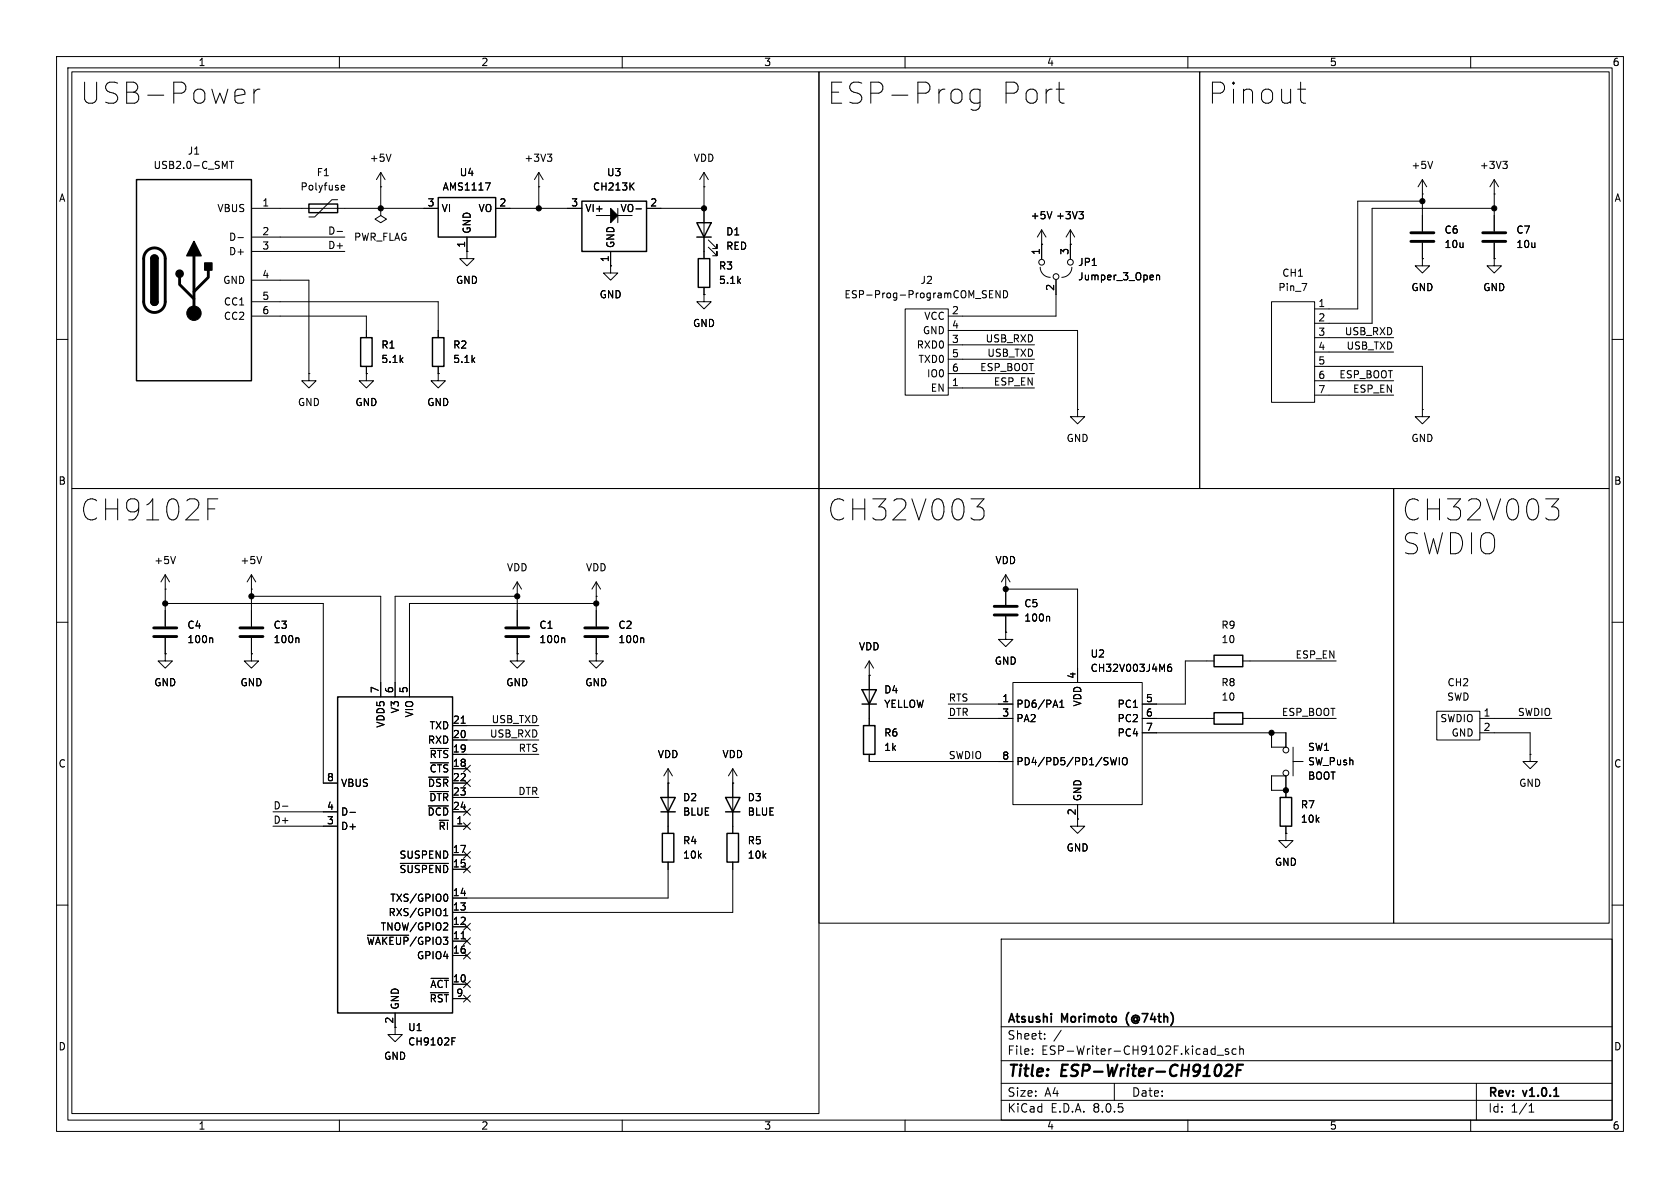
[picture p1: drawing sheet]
<svg xmlns="http://www.w3.org/2000/svg" width="297mm" height="210mm" viewBox="0 0 297 210" stroke-linecap="round" stroke-linejoin="round" font-family="sans-serif">
<g fill="none" stroke="#000" stroke-width=".18">
<path d="M10 10h277v190h-277zM12 12h273v186h-273zM12.7 12.7h132.1v73.7h-132.1zM42.8 15.8l.3 .1 .2 .7-1.8 .4M43.1 18.1l-.3 .1M44.9 15.8v2.4M46 15.8a.95 .95 0 0 0-1.1 .7M60 10v2M110 10v2M144.8 12.7h67.3v73.7h-67.3zM160 10v2M173.3 15.8v3a1.01 1.01 0 0 1-1.6 .5"/>
<path d="M173.3 15.9l-.4-.1h-.7l-.5 .3-.2 .4v1l.3 .6 .4 .1h.7l.4-.1M186.7 15.8h1.4M187.8 18.2h.3M210 10v2M212.1 12.7h72.4v73.7h-72.4zM229.4 15.8h1.4M229.9 14.5v3.2l.2 .4 .7 .1M260 10v2M40.6 28.5h.7M40.9 28.5v1.3M44.4 36.8h33.1M59.7 35.3h-1l-3.1 3.1h-1"/>
<path d="M60.3 33.4l.2 .2 .4-.1M60.3 32.9l.2-.1h.2l.2 .1v.2l-.6 .1M67.3 33h.1M67.3 36.8v1.3l1 .6-1 .7-1-.7 1-.6M67.3 36.8h.1M67.3 30.5v6.3M67.3 30.5l-.8 1.3M67.3 30.5l.8 1.3M69.1 27.2l-.4 1.3M85.8 32.3h.9l-.6 1.3M87.6 36.8h15.3M95.2 33h.1"/>
<path d="M95.2 30.5l-.7 1.3M95.2 30.5v6.3M95.2 30.5l.8 1.3M96.8 27.2h.7l-.4 .5M97.3 27.7l.2 .3v.3l-.2 .2M105.4 38.1h6.4M109.2 36.8v2.6M111.5 32.9l.6 .7M112.1 32.3l-.7 .8M112.4 36.9h1M114.3 36.8h10.2M124.5 33h.1"/>
<path d="M124.5 30.5v15.2M124.5 30.5l-.8 1.3M124.5 30.5l.7 1.3M186 37.4l-.5 1.3M190.7 37.4h.8l-.4 .5M191.3 37.9l.2 .2v.3l-.2 .3M251.5 34.3h.1M251.5 31.8v9.1M251.5 31.8l-.8 1.2M251.5 31.8l.7 1.2M251.5 35.6h-11.5v19h-7.6M253.3 28.5l-.4 1.3"/>
<path d="M264.2 34.3h.1M264.2 36.8h-21.6v20.4h-10.2M264.2 31.8l-.8 1.2M264.2 31.8v9.1M264.2 31.8l.7 1.2M265.7 28.5h.8l-.5 .5M266.2 29l.3 .2v.3l-.3 .3M10 60h2M42.1 42h.9M44.4 53.3h33.1v6.4M44.4 41.9h16.6M44.4 44.5h16.6"/>
<path d="M44.4 49.5h10.2v16.5M44.4 55.9h20.4v3.8M59.6 40.9h1M82.5 44.5v1.2h1.3l-1.3 1.3-1.2-1.3h1.2M82.5 44.5h.1M82.5 41.9v2.6M107.9 47v1.3h1.3l-1.3 1.2-1.2-1.2h1.2M107.9 47h.1M107.9 44.5v2.5M124.5 52.1v1.2h1.2l-1.2 1.3-1.3-1.3h1.3M124.5 52.1h.1M124.5 50.8v1.3"/>
<path d="M125.2 43.7l1.5 1.5v-.7v.7h-.7M125.2 42.4l1.5 1.5v-.7v.7h-.7M160 54.6h7.6v15.3h-7.6zM167.6 58.4h22.9v14M174.9 52h.5M174.9 52.6h.6M174.9 51.4h.6M176.8 51.4v1.2l-.7-1.2v1.2M177.4 51.4a.64 .64 0 0 1 .7 .6 .64 .64 0 0 1-.7 .6zM183.9 47.2a1.78 1.78 0 0 0 1.8 1.8M184.1 43.2h.1M184.1 40.6l-.7 1.3"/>
<path d="M184.1 40.6v5.1M184.1 40.6l.8 1.3M186.7 49.5v6.4h-19.1M189.2 43.2h.1M189.2 40.6l-.7 1.3M189.2 40.6v5.1M189.2 40.6l.8 1.3M189.5 47.2a1.79 1.79 0 0 1-1.8 1.8M204.5 48.6v.9M204.5 48.7l.1-.1 .3 .1 .1 .8M224.8 53.3h7.6v17.8h-7.6zM230.2 50.1h.8l-.5 1.3"/>
<path d="M232.4 59.7h14M251.5 45.7v1.3h1.2l-1.2 1.3-1.3-1.3h1.3M251.5 45.7h.1M251.5 42.9v2.8M264.2 45.7v1.3h1.2l-1.2 1.3-1.3-1.3h1.3M264.2 45.7h.1M264.2 42.9v2.8M285 60h2M54.6 66v1.3h1.3l-1.3 1.3-1.3-1.3h1.3M54.6 66h.1M64.8 66v1.3h1.2l-1.2 1.3-1.3-1.3h1.3M64.8 66h.1"/>
<path d="M64.8 64.8v1.2M77.5 66v1.3h1.2l-1.2 1.3-1.3-1.3h1.3M77.5 66h.1M77.5 64.8v1.2M167.6 68.6h15.3M167.6 61h15.3M167.6 63.5h15.3M167.6 66h15.3M190.5 72.4v1.3h1.3l-1.3 1.2-1.3-1.2h1.3M190.5 72.4h.1M232.4 64.8h19.1v7.6M232.4 62.2h14"/>
<path d="M232.4 67.3h14M232.4 69.9h14M251.5 72.4v1.3h1.2l-1.2 1.2-1.3-1.2h1.3M251.5 72.4h.1M12.7 86.4h132.1v110.5h-132.1zM31 98.4l-.4 1.2M36.7 88.2h1.8M36.7 90h1.3M46.3 98.4l-.5 1.2M144.8 86.4h101.6v76.8h-101.6zM171.7 88.2h2.3l-1.3 1.4a1.01 1.01 0 0 1 1.3 .7v.9l-.4 .5-.3 .2h-1.1M246.4 86.4h38.1v76.8h-38.1z"/>
<path d="M273.3 88.2h2.3l-1.3 1.4a1.01 1.01 0 0 1 1.3 .7v.9l-.4 .5-.3 .2h-1.1M10 110h2M29.2 104.1h.1M29.2 115.6v1.2h1.3l-1.3 1.3-1.3-1.3h1.3M29.2 115.6h.1M29.2 101.6l-.8 1.3M29.2 101.6v9.1M29.2 112.8v2.8M29.2 101.6l.8 1.3M29.2 106.7h27.9v31.7h2.6M37.4 112.8l.2 .1v.7M44.4 104.1h.1"/>
<path d="M44.4 115.6v1.2h1.3l-1.3 1.3-1.2-1.3h1.2M44.4 115.6h.1M44.4 101.6l-.7 1.3M44.4 101.6v9.1M44.4 112.8v2.8M44.4 101.6l.8 1.3M44.4 105.4h22.9v17.8M52.7 112.8l.1 .1v.7M91.4 115.6v1.2h1.3l-1.3 1.3-1.2-1.3h1.2M91.4 115.6h.1M91.4 105.4h.1M91.4 102.9l-.7 1.2"/>
<path d="M91.4 102.9v7.8M91.4 112.8v2.8M91.4 102.9l.8 1.2M91.4 105.4h-21.6v17.8M99.7 112.8l.1 .1v.7M105.4 105.4h.1M105.4 115.6v1.2h1.3l-1.3 1.3-1.3-1.3h1.3M105.4 115.6h.1M105.4 102.9v7.8M105.4 112.8v2.8M105.4 102.9l-.8 1.2M105.4 102.9l.8 1.2"/>
<path d="M105.4 106.7h-33v16.5M113.6 112.8l.2 .1v.7M153.7 119.4h.1M153.7 116.8v11.5M153.7 116.8l-.8 1.3M153.7 116.8l.7 1.3M177.8 111.8v1.2h1.3l-1.3 1.3-1.3-1.3h1.3M177.8 111.8h.1M177.8 104.1h.1M177.8 101.6v5.3M177.8 109v2.8M177.8 101.6l-.8 1.3"/>
<path d="M177.8 101.6l.8 1.3M177.8 104.1h12.7v16.6M185.4 109l.2 .1v.7M207 117.4l-.3 .1a.86 .86 0 0 0 0 1.2l.4-.1v-.5l-.2-.2-.4 .1-.1 .1M214.6 116.8h-5.1v7.7h-7.6M219.7 116.8h16.5M285 110h2M75.8 137.4h3.5M76 139.9h3.3M76.1 134.8h3.2M76.1 132.3h3.2M80 135.9h2.5"/>
<path d="M80 133.4h15.2M80 130.8h15.2M80 128.3h15.2M80 138.4h2.5M81.5 127.9h.7M81.9 135.3l1.3 1.2M81.9 137.8l1.3 1.2M83.2 135.3l-1.3 1.2M83.2 137.8l-1.3 1.2M118.1 138.4h.1M118.1 135.9l-.8 1.3M118.1 135.9v11.4"/>
<path d="M118.1 135.9l.8 1.3M129.5 138.4h.1M129.5 135.9v11.4M129.5 135.9l-.7 1.3M129.5 135.9l.8 1.3M153.7 133.4v1.2h25.4M167.6 127h11.5M167.6 124.5h11.5M179.1 120.7h22.8v21.5h-22.8zM187.4 125h.7M187.4 124.1l.3-.3v1.2M197.4 133.9l-.3 1.3-.2-.9-.3 .9"/>
<path d="M197.9 133.9v1.3M198.6 134l.1-.1a.43 .43 0 0 1 .6 .5v.4a.42 .42 0 0 1-.5 .4 .42 .42 0 0 1-.4-.4v-.4zM201.9 127h12.7M201.9 129.5h25.4v2.6h-2.5v-2.6M219.7 127h16.5M227.3 139.7h-2.5v-2.5h2.5v3.8M228.6 134.6h1.8M228.6 132.1v5.1M254 125.7h7.6v5.1h-7.6zM261.6 127h12.7M261.6 129.5h8.9v3.9M270.5 133.4v1.2h1.3l-1.3 1.3-1.3-1.3h1.3"/>
<path d="M270.5 133.4h.1M10 160h2M48.3 146.1h11.4M48.3 143.5h11.4M49.9 142.5h1M61.9 143.6h.9M70.8 152.6h8.5M75.7 142.5h3.6M78.7 158.1a.68 .68 0 0 1 .5 .6 .68 .68 0 0 1-.5 .6M80 146.1h2.5M80 153.7h2.5M80 151.1h2.5"/>
<path d="M80 141h15.2M80 143.5h2.5M81.9 153.1l1.3 1.2M81.9 145.4l1.3 1.3M81.9 142.9l1.3 1.2M81.9 150.5l1.3 1.2M83.2 153.1l-1.3 1.2M83.2 145.4l-1.3 1.3M83.2 142.9l-1.3 1.2M83.2 150.5l-1.3 1.2M118.1 152.4v6.4h-38.1M129.5 152.4v8.9h-49.5"/>
<path d="M190.5 142.2v3.9h1.3l-1.3 1.2-1.3-1.2h1.3M227.3 147.3v1.3h1.3l-1.3 1.3-1.2-1.3h1.2M227.3 147.3h.1M227.3 146.1v1.2M285 160h2M65 165.3h7.3M69.8 179.1v3.8h1.3l-1.3 1.3-1.2-1.3h1.2M76.1 175.5h3.2M76.2 172.9h3.1M78.4 161.9h.8M78.4 161l.4-.4v1.3M78.9 163.1l.3 .3-.1 .3-.7 .7h.8"/>
<path d="M80 174h2.5M80 166.4h2.5M80 163.8h2.5M80 168.9h2.5M80 176.5h2.5M81.5 166h.7M81.9 163.2l1.3 1.2M81.9 175.9l1.3 1.2M81.9 173.4l1.3 1.2M81.9 165.8l1.3 1.2M81.9 168.3l1.3 1.2M83.2 163.2l-1.3 1.2"/>
<path d="M83.2 175.9l-1.3 1.2M83.2 173.4l-1.3 1.2M83.2 165.8l-1.3 1.2M83.2 168.3l-1.3 1.2M177 166h108v32h-108zM60 198v2M79.9 184.1h.4M79.9 183.5h.6M110 198v2M160 198v2M177 194.5h108M177 191.5h108"/>
<path d="M177 187.5h108M177 181.5h108M182.5 186.3v.1M182.5 185.5v.1M184.7 183.6v.1M184.7 182.8v.1M187.6 182.1l-1.3 2M197 191.5v3M210 198v2M214.4 185.4l.4 .1M214.8 184.9v1.5M214.8 186.3l-.4 .1"/>
<path d="M215.2 186.5h1.1M217.2 185.5l-.4-.1-.2 .2 .1 .2 .5 .2v.3h-.6M218.5 185.5l-.4-.1-.3 .3v.4l.2 .2h.5M219.2 185.5l.2-.1 .3 .1 .1 .9M219.2 184.9v1.5M260 198v2M261 191.5v6.5M270.3 196.6h.9M270.3 195.5l.4-.4v1.5"/>
<circle cx="184.2" cy="46.4" r=".51"/>
<circle cx="186.7" cy="48.9" r=".51"/>
<circle cx="189.2" cy="46.4" r=".51"/>
<circle cx="227.3" cy="132.6" r=".51"/>
<circle cx="227.3" cy="136.7" r=".51"/>
</g>
<path d="M274.7 193.8h.9" fill="none" stroke="#000" stroke-width=".3"/>
<path d="M216.8 188.4l.3-.2h.5a.45 .45 0 0 1 .3 .6l-.2 .3-1.3 1.1h1.3M218.7 189.2h.6M219.7 188.2h-.9l-.3 2" fill="none" stroke="#000" stroke-width=".4"/>
<g fill="none" stroke="#000" stroke-width=".25">
<path d="M24.1 31.8h20.3v35.5h-20.3zM54.6 36.1h5.1v1.5h-5.1zM77.5 34.9h10.1v7h-10.1zM102.9 35.6h11.4v8.9h-11.4zM123.2 39.4h2.5l-1.2 2.5zM26.7 53.3a.64 .64 0 0 0 .6 .7 .64 .64 0 0 0 .6-.7M26.7 45.7a.64 .64 0 0 1 .6-.6 .64 .64 0 0 1 .6 .6M63.8 59.7h2v5.1h-2zM76.5 59.7h2v5.1h-2zM123.2 41.9h2.5M123.4 45.7h2.1v5.1h-2.1zM214.6 115.8h5.1v2.1h-5.1z"/>
<path d="M59.7 123.2h20.3v55.9h-20.3zM152.4 121.9h2.5l-1.2 2.6zM152.4 124.5h2.5M152.7 128.3h2v5.1h-2zM214.6 126h5.1v2h-5.1zM116.8 141h2.6l-1.3 2.5zM116.8 143.5h2.6M117.1 147.3h2v5.1h-2zM128.3 141h2.5l-1.3 2.5zM128.3 143.5h2.5M128.5 147.3h2.1v5.1h-2.1zM226.3 141h2v5.1h-2z"/>
</g>
<g fill="#000" stroke="#000" stroke-width=".18">
<path d="M107.9 36.8l1.3 1.3-1.3 1.3z"/>
<circle cx="67.3" cy="36.8" r=".46"/>
<circle cx="95.2" cy="36.8" r=".46"/>
<circle cx="124.5" cy="36.8" r=".46"/>
<circle cx="251.5" cy="35.6" r=".46"/>
<circle cx="264.2" cy="36.8" r=".46"/>
<circle cx="34.3" cy="55.4" r="1.27"/>
<circle cx="29.2" cy="106.7" r=".46"/>
<circle cx="44.4" cy="105.4" r=".46"/>
<circle cx="91.4" cy="105.4" r=".46"/>
<circle cx="105.4" cy="106.7" r=".46"/>
<circle cx="177.8" cy="104.1" r=".46"/>
<circle cx="224.8" cy="129.5" r=".46"/>
<circle cx="227.3" cy="139.7" r=".46"/>
</g>
<g fill="none" stroke="#000" stroke-width=".51">
<path d="M26 44.4a1.9 1.9 0 0 1 2-.4 1.9 1.9 0 0 1 1.2 1.7v7.6a1.91 1.91 0 0 1-1.9 1.9 1.91 1.91 0 0 1-1.9-1.9v-7.7l.2-.7zM31.7 49v1.3l2.6 2.5M34.3 45.2v10.2M36.8 47.8v1.2l-2.5 2.6M249.4 42.7h4.1M249.4 41.1h4.1M262.1 42.7h4.1M262.1 41.1h4.1M27.2 112.5h4M27.2 111h4M42.4 112.5h4.1M42.4 111h4.1"/>
<path d="M89.4 112.5h4.1M89.4 111h4.1M103.4 112.5h4M103.4 111h4M175.8 108.7h4M175.8 107.2h4"/>
</g>
<g fill="#000" stroke="#000" stroke-width=".25">
<path d="M26.7 53.3h1.2a.64 .64 0 0 1-.6 .7 .64 .64 0 0 1-.6-.7zM26.7 45.7h1.2v7.6h-1.2zM26.9 45.3a.64 .64 0 0 1 .6-.2 .64 .64 0 0 1 .4 .6h-1.2zM34.3 42.7l1.3 2.5h-2.6zM36.2 46.5h1.3v1.3h-1.3z"/>
<circle cx="31.7" cy="48.4" r=".63"/>
</g>
<g font-size="5.2">
<text x="14" y="18.5">USB-Power</text>
<text x="146" y="18.5">ESP-Prog</text>
<text x="176.6" y="18.5">Port</text>
<text x="213.4" y="18.5">Pinout</text>
<text x="14" y="92.2">CH9102F</text>
<text x="146" y="92.2">CH32V003</text>
<text x="247.6" y="92.2">CH32V003</text>
<text x="247.6" y="98.2">SWDIO</text>
</g>
<g font-size="2.8">
<text x="178" y="190.9">Title:</text>
<text x="187.7" y="190.9">ESP-Writer-CH9102F</text>
</g>
<g font-size="2.1">
<text x="178" y="184">Sheet:</text>
<text x="178" y="181.2">Atsushi</text>
<text x="187.7" y="181.2">Morimoto</text>
<text x="199.8" y="181.2">(@74th)</text>
<text x="178" y="186.7">File:</text>
<text x="184.1" y="186.7">ESP-Writer-CH9102F.kicad_sch</text>
<text x="178" y="196.9">KiCad</text>
<text x="178" y="194.1">Size:</text>
<text x="184.7" y="194.1">A4</text>
<text x="185.7" y="196.9">E.D.A.</text>
<text x="193.3" y="196.9">8.0.5</text>
<text x="200" y="194.1">Date:</text>
<text x="263" y="194.3">Rev:</text>
<text x="263" y="196.9">Id:</text>
<text x="267.1" y="196.9">1/1</text>
<text x="269.4" y="194.3">v1.0.1</text>
</g>
<g font-size="1.8">
<text x="35" y="11.9">1</text>
<text x="85" y="11.9">2</text>
<text x="135" y="11.9">3</text>
<text x="185" y="11.9">4</text>
<text x="235" y="11.9">5</text>
<text x="285" y="11.9">6</text>
<text x="33.1" y="27.5">J1</text>
<text x="65.3" y="28.8">+5V</text>
<text x="92.6" y="28.8">+3V3</text>
<text x="122.5" y="28.8">VDD</text>
<text x="10.3" y="35.9">A</text>
<text x="27.1" y="30.1">USB2.0-C_SMT</text>
<text x="53" y="33.9">Polyfuse</text>
<text x="55.9" y="31.3">F1</text>
<text x="78.2" y="33.9">AMS1117</text>
<text x="81.2" y="31.3">U4</text>
<text x="104.7" y="33.9">CH213K</text>
<text x="107.2" y="31.3">U3</text>
<text x="249.4" y="30.1">+5V</text>
<text x="261.5" y="30.1">+3V3</text>
<text x="285.3" y="35.9">A</text>
<text x="38.3" y="37.7">VBUS</text>
<text x="46.3" y="36.6">1</text>
<text x="46.3" y="41.7">2</text>
<text x="57.9" y="41.6">D-</text>
<text x="75.5" y="36.6">3</text>
<text x="78" y="37.7">VI</text>
<text x="83.4" y="41.4" transform="rotate(-90 83.4 41.4)">GND</text>
<text x="84.5" y="37.7">VO</text>
<text x="88.2" y="36.6">2</text>
<text x="100.9" y="36.6">3</text>
<text x="103.4" y="37.7">VI+</text>
<text x="109.6" y="37.7">VO-</text>
<text x="114.9" y="36.6">2</text>
<text x="128.3" y="41.8">D1</text>
<text x="182.1" y="39">+5V</text>
<text x="186.6" y="39">+3V3</text>
<text x="255.3" y="41.5">C6</text>
<text x="268" y="41.5">C7</text>
<text x="40.4" y="42.8">D-</text>
<text x="40.4" y="45.3">D+</text>
<text x="46.3" y="44.2">3</text>
<text x="57.9" y="44.1">D+</text>
<text x="62.5" y="42.8">PWR_FLAG</text>
<text x="82.3" y="43.9" transform="rotate(-90 82.3 43.9)">1</text>
<text x="107.7" y="46.4" transform="rotate(-90 107.7 46.4)">1</text>
<text x="108.8" y="43.9" transform="rotate(-90 108.8 43.9)">GND</text>
<text x="127" y="47.9">R3</text>
<text x="128.3" y="44.4">RED</text>
<text x="183.9" y="45.2" transform="rotate(-90 183.9 45.2)">1</text>
<text x="189" y="45.2" transform="rotate(-90 189 45.2)">3</text>
<text x="190.5" y="47.2">JP1</text>
<text x="255.3" y="44">10u</text>
<text x="268" y="44">10u</text>
<text x="39.4" y="50.4">GND</text>
<text x="46.3" y="49.3">4</text>
<text x="46.3" y="53.1">5</text>
<text x="80.5" y="50.4">GND</text>
<text x="105.9" y="52.9">GND</text>
<text x="127" y="50.4">5.1k</text>
<text x="149.2" y="52.9">ESP-Prog-ProgramCOM_SEND</text>
<text x="162.6" y="50.4">J2</text>
<text x="186.4" y="51.5" transform="rotate(-90 186.4 51.5)">2</text>
<text x="190.5" y="49.8">Jumper_3_Open</text>
<text x="225.9" y="51.7">Pin_7</text>
<text x="226.6" y="49.1">CH1</text>
<text x="249.4" y="51.7">GND</text>
<text x="262.1" y="51.7">GND</text>
<text x="39.5" y="54.2">CC1</text>
<text x="39.5" y="56.7">CC2</text>
<text x="46.3" y="55.6">6</text>
<text x="122.4" y="58">GND</text>
<text x="163.1" y="59.3">GND</text>
<text x="163.3" y="56.7">VCC</text>
<text x="168.2" y="55.6">2</text>
<text x="168.2" y="58.2">4</text>
<text x="233" y="54.4">1</text>
<text x="233" y="56.9">2</text>
<text x="233" y="59.4">3</text>
<text x="237.6" y="59.3">USB_RXD</text>
<text x="67.3" y="61.8">R1</text>
<text x="67.3" y="64.4">5.1k</text>
<text x="80" y="61.8">R2</text>
<text x="80" y="64.4">5.1k</text>
<text x="162" y="61.8">RXD0</text>
<text x="162.3" y="64.4">TXD0</text>
<text x="168.2" y="60.7">3</text>
<text x="168.2" y="63.2">5</text>
<text x="168.2" y="65.8">6</text>
<text x="173.2" y="65.7">ESP_BOOT</text>
<text x="174.1" y="60.6">USB_RXD</text>
<text x="174.5" y="63.2">USB_TXD</text>
<text x="233" y="62">4</text>
<text x="233" y="64.5">5</text>
<text x="238" y="61.9">USB_TXD</text>
<text x="52.6" y="72">GND</text>
<text x="62.7" y="72">GND</text>
<text x="75.4" y="72">GND</text>
<text x="163.8" y="66.9">IO0</text>
<text x="164.4" y="69.4">EN</text>
<text x="168.2" y="68.3">1</text>
<text x="175.6" y="68.2">ESP_EN</text>
<text x="233" y="67.1">6</text>
<text x="233" y="69.6">7</text>
<text x="236.7" y="67">ESP_BOOT</text>
<text x="239.1" y="69.5">ESP_EN</text>
<text x="188.5" y="78.3">GND</text>
<text x="249.4" y="78.3">GND</text>
<text x="10.3" y="85.9">B</text>
<text x="285.3" y="85.9">B</text>
<text x="27.2" y="99.9">+5V</text>
<text x="42.4" y="99.9">+5V</text>
<text x="89.5" y="101.2">VDD</text>
<text x="103.5" y="101.2">VDD</text>
<text x="175.9" y="99.9">VDD</text>
<text x="181" y="107.5">C5</text>
<text x="33" y="111.4">C4</text>
<text x="33" y="113.9">100n</text>
<text x="48.3" y="111.4">C3</text>
<text x="48.3" y="113.9">100n</text>
<text x="95.3" y="111.4">C1</text>
<text x="95.3" y="113.9">100n</text>
<text x="109.2" y="111.4">C2</text>
<text x="109.2" y="113.9">100n</text>
<text x="181" y="110.1">100n</text>
<text x="215.8" y="111.4">R9</text>
<text x="215.9" y="113.9">10</text>
<text x="151.8" y="115.2">VDD</text>
<text x="175.8" y="117.7">GND</text>
<text x="192.7" y="116.4">U2</text>
<text x="192.7" y="119">CH32V003J4M6</text>
<text x="228.9" y="116.5">ESP_EN</text>
<text x="27.2" y="121.5">GND</text>
<text x="42.4" y="121.5">GND</text>
<text x="67.1" y="122.6" transform="rotate(-90 67.1 122.6)">7</text>
<text x="69.6" y="122.6" transform="rotate(-90 69.6 122.6)">6</text>
<text x="72.1" y="122.6" transform="rotate(-90 72.1 122.6)">5</text>
<text x="89.4" y="121.5">GND</text>
<text x="103.4" y="121.5">GND</text>
<text x="156.2" y="122.8">D4</text>
<text x="156.2" y="125.3">YELLOW</text>
<text x="167.6" y="124.1">RTS</text>
<text x="177.1" y="124.2">1</text>
<text x="179.6" y="125.3">PD6/PA1</text>
<text x="190.2" y="120.1" transform="rotate(-90 190.2 120.1)">4</text>
<text x="191.4" y="125" transform="rotate(-90 191.4 125)">VDD</text>
<text x="197.5" y="125.3">PC1</text>
<text x="202.5" y="124.2">5</text>
<text x="215.8" y="121.5">R8</text>
<text x="215.9" y="124.1">10</text>
<text x="255.7" y="124.1">SWD</text>
<text x="255.8" y="121.5">CH2</text>
<text x="68.2" y="128.7" transform="rotate(-90 68.2 128.7)">VDD5</text>
<text x="70.7" y="126.2" transform="rotate(-90 70.7 126.2)">V3</text>
<text x="73.3" y="126.9" transform="rotate(-90 73.3 126.9)">VIO</text>
<text x="75.5" y="131.7">RXD</text>
<text x="75.9" y="129.1">TXD</text>
<text x="80" y="130.6">20</text>
<text x="80" y="128">21</text>
<text x="86.5" y="130.5">USB_RXD</text>
<text x="86.8" y="127.9">USB_TXD</text>
<text x="156.2" y="130.4">R6</text>
<text x="167.6" y="126.7">DTR</text>
<text x="177.1" y="126.7">3</text>
<text x="179.6" y="127.9">PA2</text>
<text x="197.5" y="127.9">PC2</text>
<text x="197.5" y="130.4">PC4</text>
<text x="202.5" y="126.7">6</text>
<text x="202.5" y="129.3">7</text>
<text x="226.5" y="126.7">ESP_BOOT</text>
<text x="254.5" y="127.9">SWDIO</text>
<text x="256.5" y="130.4">GND</text>
<text x="262.2" y="126.7">1</text>
<text x="262.2" y="129.3">2</text>
<text x="268.2" y="126.7">SWDIO</text>
<text x="10.3" y="135.9">C</text>
<text x="75.9" y="136.8">~{CTS}</text>
<text x="75.9" y="134.2">~{RTS}</text>
<text x="80" y="135.6">18</text>
<text x="80" y="133.1">19</text>
<text x="91.6" y="133">RTS</text>
<text x="116.2" y="134.2">VDD</text>
<text x="127.6" y="134.2">VDD</text>
<text x="156.2" y="132.9">1k</text>
<text x="167.6" y="134.3">SWDIO</text>
<text x="177.1" y="134.4">8</text>
<text x="179.6" y="135.5">PD4/PD5/PD1/SWIO</text>
<text x="231.1" y="132.9">SW1</text>
<text x="231.1" y="135.5">SW_Push</text>
<text x="285.3" y="135.9">C</text>
<text x="48.3" y="143.2">D-</text>
<text x="57.7" y="143.3">4</text>
<text x="57.7" y="138.2">8</text>
<text x="60.2" y="139.3">VBUS</text>
<text x="75.5" y="139.3">~{DSR}</text>
<text x="75.8" y="141.8">~{DTR}</text>
<text x="80" y="138.2">22</text>
<text x="80" y="140.7">23</text>
<text x="80" y="143.3">24</text>
<text x="91.5" y="140.6">DTR</text>
<text x="120.7" y="141.8">D2</text>
<text x="132.1" y="141.8">D3</text>
<text x="191.4" y="141.7" transform="rotate(-90 191.4 141.7)">GND</text>
<text x="229.9" y="143.1">R7</text>
<text x="231.1" y="138">BOOT</text>
<text x="268.5" y="139.3">GND</text>
<text x="48.3" y="145.7">D+</text>
<text x="57.7" y="145.8">3</text>
<text x="60.2" y="146.9">D+</text>
<text x="60.2" y="144.4">D-</text>
<text x="75.5" y="144.4">~{DCD}</text>
<text x="77.4" y="146.9">~{RI}</text>
<text x="80.6" y="145.8">1</text>
<text x="120.7" y="149.5">R4</text>
<text x="120.7" y="144.4">BLUE</text>
<text x="132.1" y="149.5">R5</text>
<text x="132.1" y="144.4">BLUE</text>
<text x="190.2" y="144.2" transform="rotate(-90 190.2 144.2)">2</text>
<text x="229.9" y="145.6">10k</text>
<text x="70.5" y="154.5">~{SUSPEND}</text>
<text x="70.5" y="152">SUSPEND</text>
<text x="80" y="153.4">15</text>
<text x="80" y="150.9">17</text>
<text x="120.7" y="152">10k</text>
<text x="132.1" y="152">10k</text>
<text x="188.5" y="150.7">GND</text>
<text x="225.3" y="153.3">GND</text>
<text x="68.9" y="159.6">TXS/GPIO0</text>
<text x="80" y="161">13</text>
<text x="80" y="158.5">14</text>
<text x="64.7" y="167.2">~{WAKEUP}/GPIO3</text>
<text x="67.2" y="164.7">TNOW/GPIO2</text>
<text x="68.6" y="162.2">RXS/GPIO1</text>
<text x="80" y="166.1">11</text>
<text x="80" y="163.6">12</text>
<text x="73.6" y="169.8">GPIO4</text>
<text x="80" y="173.7">10</text>
<text x="80" y="168.7">16</text>
<text x="70.7" y="178.6" transform="rotate(-90 70.7 178.6)">GND</text>
<text x="75.9" y="177.4">~{RST}</text>
<text x="76" y="174.9">~{ACT}</text>
<text x="80.6" y="176.3">9</text>
<text x="10.3" y="185.9">D</text>
<text x="69.6" y="181" transform="rotate(-90 69.6 181)">2</text>
<text x="72.1" y="182.5">U1</text>
<text x="72.1" y="185">CH9102F</text>
<text x="285.3" y="185.9">D</text>
<text x="67.8" y="187.6">GND</text>
<text x="35" y="199.9">1</text>
<text x="85" y="199.9">2</text>
<text x="135" y="199.9">3</text>
<text x="185" y="199.9">4</text>
<text x="235" y="199.9">5</text>
<text x="285" y="199.9">6</text>
</g>
</svg>
